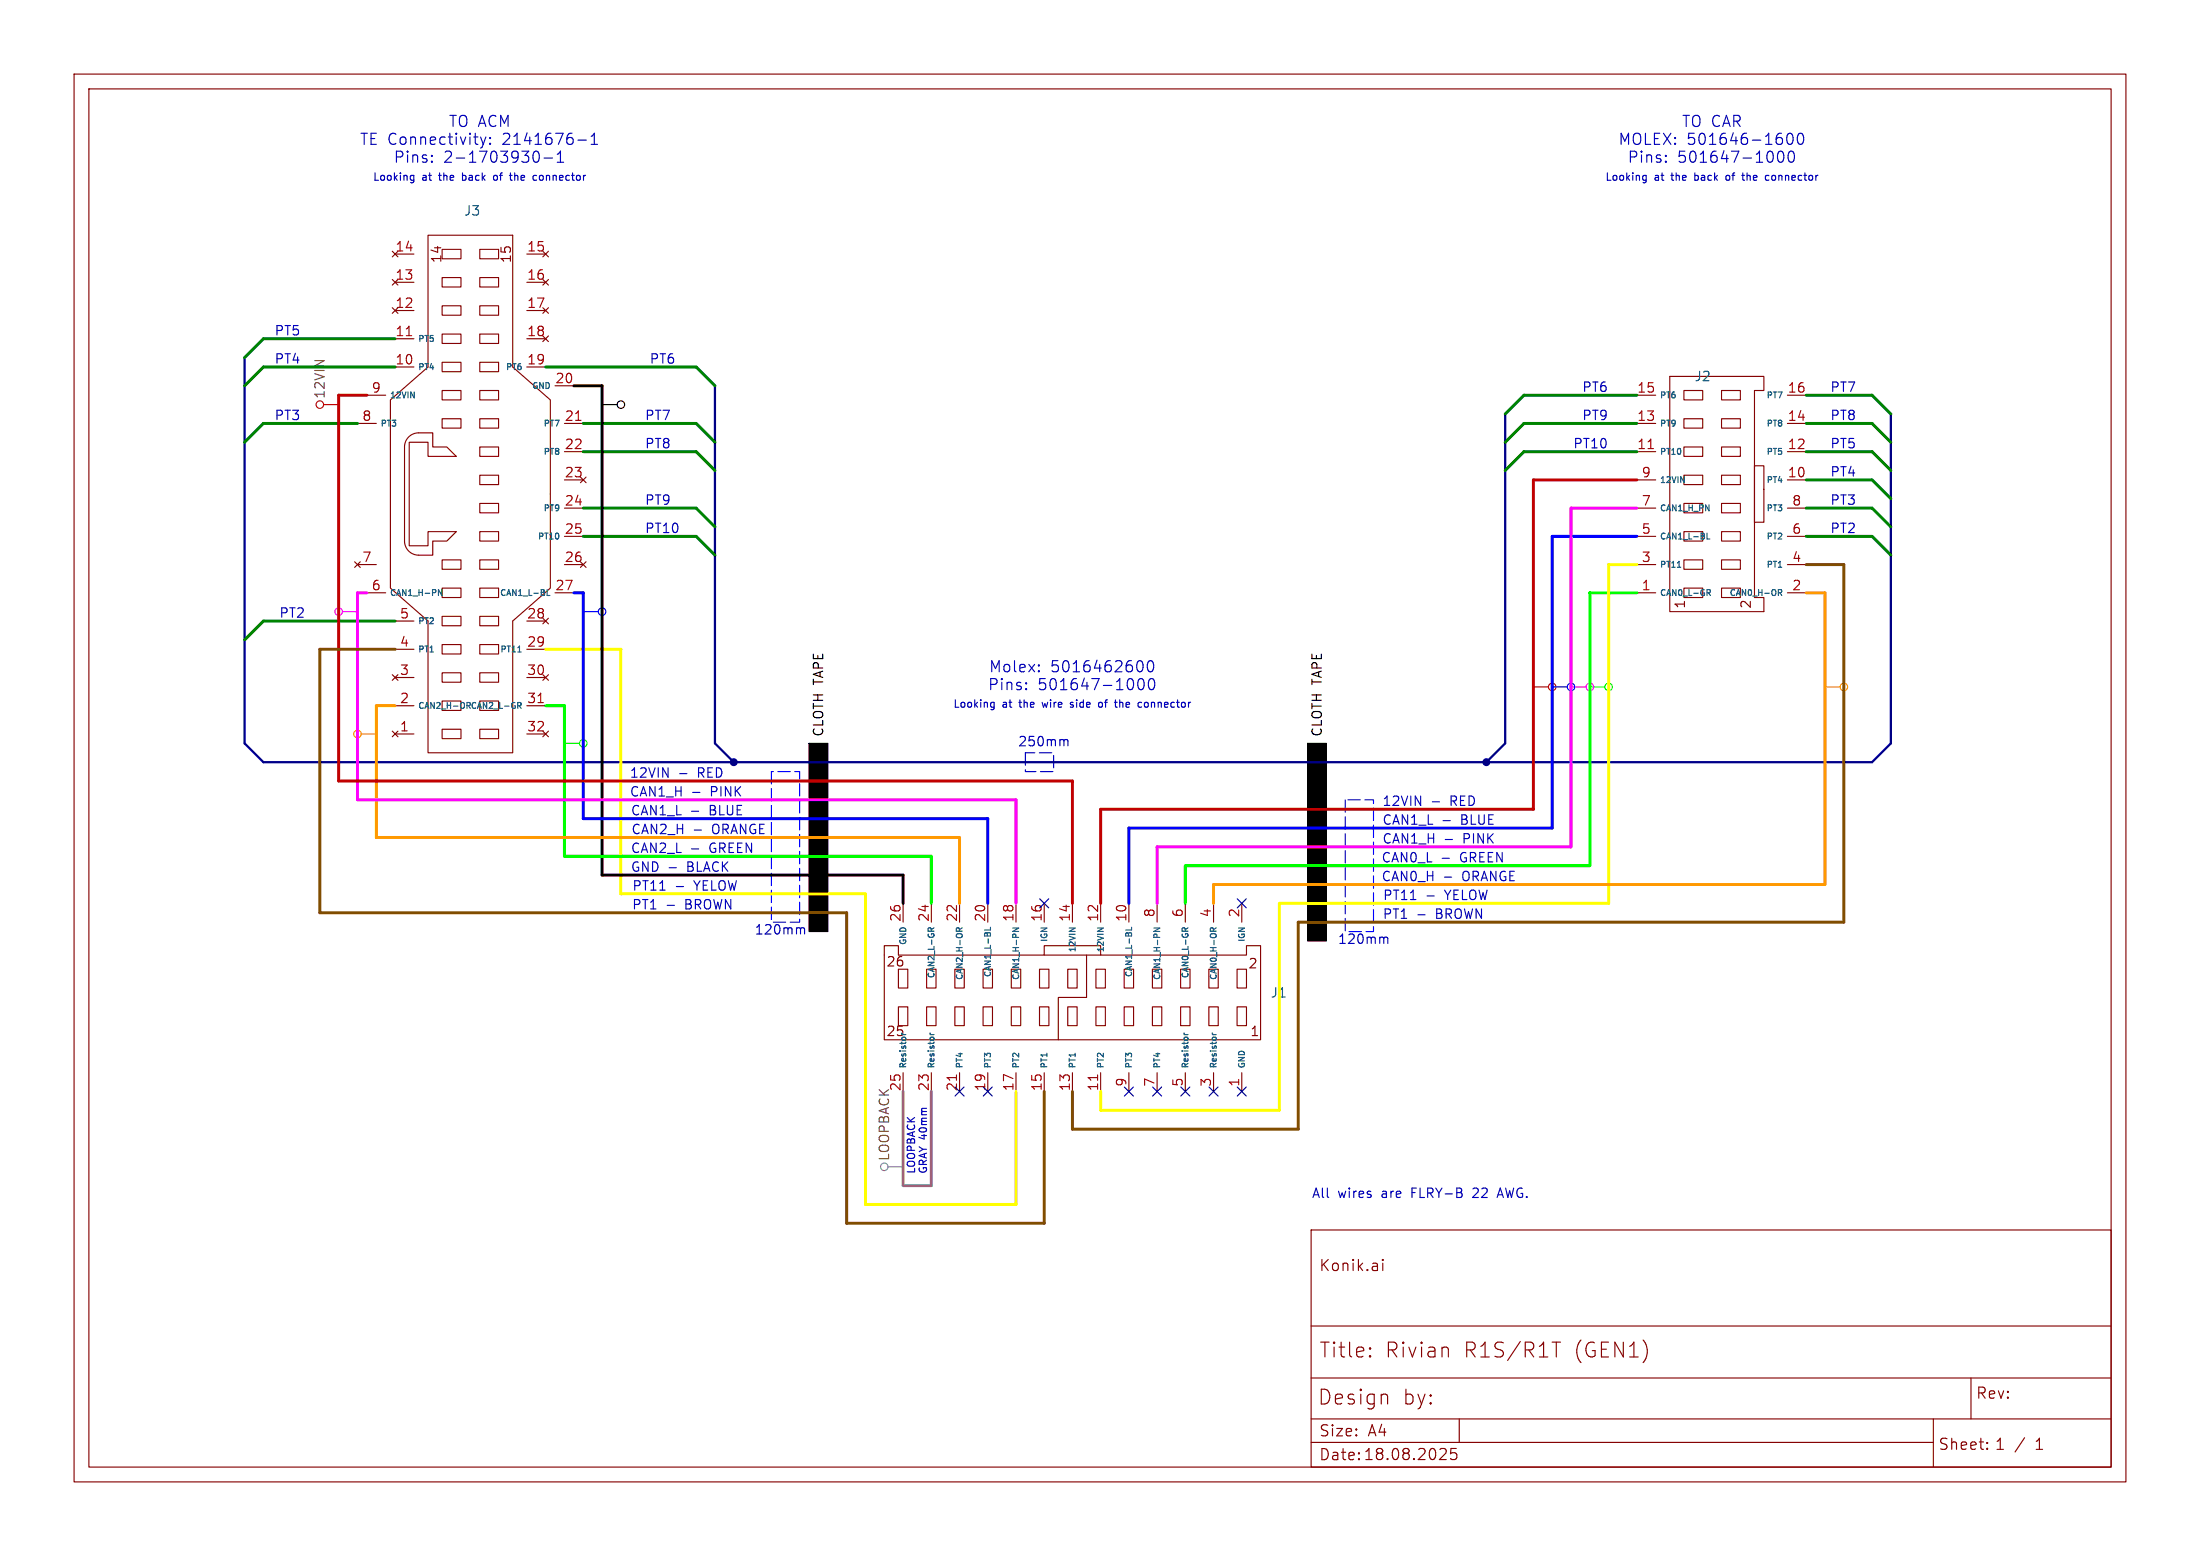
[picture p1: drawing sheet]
<svg xmlns="http://www.w3.org/2000/svg" width="297mm" height="210mm" viewBox="0 0 297 210" stroke-linecap="round" stroke-linejoin="round" font-family="sans-serif">
<g fill="none" stroke="#840000" stroke-width=".15">
<path d="M10 10h277v190h-277zM12 12h273v186h-273zM53 33.9l.7 .8M53.3 34.3h2.6M53.3 38.1h2.6M53.7 33.9l-.7 .8M57.8 31.8h11.4v17.7l5.1 4.5v25.4l-5.1 4.4v17.8h-11.4v-17.8l-5.1-4.4v-25.4l5.1-4.5zM59.7 33.7h2.5v1.2h-2.5zM59.7 37.5h2.5v1.2h-2.5zM64.8 33.7h2.5v1.2h-2.5zM64.8 37.5h2.5v1.2h-2.5zM71.1 34.3h2.6"/>
<path d="M71.1 38.1h2.6M73.3 33.9l.7 .8M73.3 37.7l.7 .8M74 33.9l-.7 .8M74 37.7l-.7 .8M48.3 57.2h2.5M49.5 53.3h2.6M53 41.5l.7 .8M53.3 41.9h2.6M53.3 45.7h2.6M53.3 49.5h2.6M53.7 41.5l-.7 .8"/>
<path d="M55.2 59a1.9 1.9 0 0 1 1.3-.6h1.9v1.9h1.9l1.3 1.3h-3.8v-1.9h-2.6v14h2.6v-1.9h3.8l-1.3 1.2h-1.9v1.9h-1.9a1.91 1.91 0 0 1-1.9-1.9v-12.7a1.9 1.9 0 0 1 .6-1.3zM59.7 41.3h2.5v1.2h-2.5zM59.7 45.1h2.5v1.3h-2.5zM59.7 48.9h2.5v1.3h-2.5zM59.7 52.7h2.5v1.3h-2.5zM59.7 56.5h2.5v1.3h-2.5zM64.8 41.3h2.5v1.2h-2.5zM64.8 45.1h2.5v1.3h-2.5zM64.8 48.9h2.5v1.3h-2.5zM64.8 52.7h2.5v1.3h-2.5zM64.8 56.5h2.5v1.3h-2.5zM71.1 41.9h2.6"/>
<path d="M71.1 45.7h2.6M71.1 49.5h2.6M73.3 41.5l.7 .8M73.3 45.3l.7 .8M74 41.5l-.7 .8M74 45.3l-.7 .8M74.9 52.1h2.6M76.2 57.2h2.5M221 57.2h2.5M221 53.3h2.5M225.4 50.8h12.7v1.9h-1.2v27.9h1.2v2h-12.7zM227.3 52.7h2.6v1.3h-2.6z"/>
<path d="M227.3 56.5h2.6v1.3h-2.6zM232.4 52.7h2.5v1.3h-2.5zM232.4 56.5h2.5v1.3h-2.5zM241.3 57.2h2.5M241.3 53.3h2.5M47.9 75.8l.7 .8M48.3 76.2h2.5M48.6 75.8l-.7 .8M59.7 75.6h2.5v1.2h-2.5zM59.7 79.4h2.5v1.2h-2.5zM64.8 60.3h2.5v1.3h-2.5zM64.8 64.1h2.5v1.3h-2.5z"/>
<path d="M64.8 67.9h2.5v1.3h-2.5zM64.8 71.8h2.5v1.2h-2.5zM64.8 75.6h2.5v1.2h-2.5zM64.8 79.4h2.5v1.2h-2.5zM76.2 76.2h2.5M76.2 61h2.5M76.2 64.8h2.5M76.2 68.6h2.5M76.2 72.4h2.5M78.4 75.8l.7 .8M78.4 64.4l.7 .8M79.1 64.4l-.7 .8"/>
<path d="M79.1 75.8l-.7 .8M221 76.2h2.5M221 61h2.5M221 64.8h2.5M221 68.6h2.5M221 72.4h2.5M227.3 60.3h2.6v1.3h-2.6zM227.3 64.1h2.6v1.3h-2.6zM227.3 67.9h2.6v1.3h-2.6zM227.3 71.8h2.6v1.2h-2.6zM227.3 75.6h2.6v1.2h-2.6zM227.3 79.4h2.6v1.2h-2.6z"/>
<path d="M232.4 60.3h2.5v1.3h-2.5zM232.4 64.1h2.5v1.3h-2.5zM232.4 67.9h2.5v1.3h-2.5zM232.4 71.8h2.5v1.2h-2.5zM232.4 75.6h2.5v1.2h-2.5zM232.4 79.4h2.5v1.2h-2.5zM236.9 62.9h1.2v7.6h-1.2zM241.3 76.2h2.5M241.3 61h2.5M241.3 64.8h2.5M241.3 68.6h2.5M241.3 72.4h2.5"/>
<path d="M49.5 80h2.6M53 91.1l.7 .7M53 98.7l.7 .7M53.3 83.8h2.6M53.3 87.6h2.6M53.3 91.4h2.6M53.3 95.3h2.6M53.3 99.1h2.6M53.7 91.1l-.7 .7M53.7 98.7l-.7 .7M59.7 83.2h2.5v1.3h-2.5zM59.7 87h2.5v1.3h-2.5z"/>
<path d="M59.7 90.8h2.5v1.3h-2.5zM59.7 94.6h2.5v1.3h-2.5zM59.7 98.4h2.5v1.3h-2.5zM64.8 83.2h2.5v1.3h-2.5zM64.8 87h2.5v1.3h-2.5zM64.8 90.8h2.5v1.3h-2.5zM64.8 94.6h2.5v1.3h-2.5zM64.8 98.4h2.5v1.3h-2.5zM71.1 83.8h2.6M71.1 87.6h2.6M71.1 91.4h2.6M71.1 95.3h2.6"/>
<path d="M71.1 99.1h2.6M73.3 83.4l.7 .8M73.3 91.1l.7 .7M73.3 98.7l.7 .7M74 83.4l-.7 .8M74 91.1l-.7 .7M74 98.7l-.7 .7M74.9 80h2.6M221 80h2.5M227.4 81.2v.7M241.3 80h2.5M119.4 127.6h1.9v1.3h19.7v-1.3h7.6v1.3h19.7v-1.3h1.9v12.7h-50.8z"/>
<path d="M121.3 130.8h1.3v2.6h-1.3zM121.3 135.9h1.3v2.5h-1.3zM121.9 121.9v2.6M125.1 130.8h1.3v2.6h-1.3zM125.1 135.9h1.3v2.5h-1.3zM125.7 121.9v2.6M128.9 130.8h1.3v2.6h-1.3zM128.9 135.9h1.3v2.5h-1.3zM129.5 121.9v2.6M132.7 130.8h1.3v2.6h-1.3zM132.7 135.9h1.3v2.5h-1.3zM133.3 121.9v2.6"/>
<path d="M136.5 130.8h1.3v2.6h-1.3zM136.5 135.9h1.3v2.5h-1.3zM137.2 121.9v2.6M140.3 130.8h1.3v2.6h-1.3zM140.3 135.9h1.3v2.5h-1.3zM141 128.9h7.6M141 121.9v2.6M144.1 130.8h1.3v2.6h-1.3zM144.1 135.9h1.3v2.5h-1.3zM144.8 121.9v2.6M146.7 128.9v5.7h-3.8v5.7M148 130.8h1.2v2.6h-1.2z"/>
<path d="M148 135.9h1.2v2.5h-1.2zM148.6 121.9v2.6M151.8 130.8h1.2v2.6h-1.2zM151.8 135.9h1.2v2.5h-1.2zM152.4 121.9v2.6M155.6 130.8h1.2v2.6h-1.2zM155.6 135.9h1.2v2.5h-1.2zM156.2 121.9v2.6M159.4 130.8h1.3v2.6h-1.3zM159.4 135.9h1.3v2.5h-1.3zM160 121.9v2.6M163.2 130.8h1.3v2.6h-1.3z"/>
<path d="M163.2 135.9h1.3v2.5h-1.3zM163.8 121.9v2.6M167 130.8h1.3v2.6h-1.3zM167 135.9h1.3v2.5h-1.3zM167.6 121.9v2.6M121.9 144.8v2.5M125.7 144.8v2.5M129.5 144.8v2.5M133.3 144.8v2.5M137.2 144.8v2.5M141 144.8v2.5M144.8 144.8v2.5"/>
<path d="M148.6 144.8v2.5M152.4 144.8v2.5M156.2 144.8v2.5M160 144.8v2.5M163.8 144.8v2.5M167.6 144.8v2.5M177 179h108M177 166h108v32h-108zM186.7 170v.1M186.7 170.5v1M186.7 170l-.1 .1h.1M177 191.5h108"/>
<path d="M177 186h108M177 194.7h84M185 183h.1l-.1 .1M185 183h-.1l.1 .1M185 181.9v.2M185 183v.1M185 181.9l.1 .1-.1 .1M185 181.9l-.1 .1 .1 .1M187.2 188.3l.1 .1v1.1M195 195.5l.1 .1a.41 .41 0 0 1 .1 .5l-.9 .9h.9M195.4 181.9l.1 .2v1M196.6 195.5h-.7l-.1 .7 .2-.1h.5l.2 .3-.1 .5-.2 .1h-.4l-.2-.1"/>
<path d="M197 191.5v3.2M209.5 181.1h1.2M210.1 181.1v2M261 191.5v6.5M266.1 186v5.5M268.3 195.5v.1M268.3 195.5h-.1l.1 .1M268.3 194.7v.1M268.3 194.7l-.1 .1h.1M273.3 194l-1.3 2"/>
</g>
<path d="M109.2 100.3h2.6v25.4h-2.6zM176.5 100.3h2.6v26.7h-2.6z" fill="#000"/>
<g fill="none" stroke="#006464" stroke-width=".15">
<path d="M59.2 79.6l.4 .8v-.8M73.9 79.6v.8h.3M226.5 76.6h.4M230.5 72v.8h.3M230.5 79.6h.3l.1 .1-.1 .3h-.3M230.6 80l.3 .4M240.1 76.6h.4M240.1 79.6h.3l.1 .1v.3h-.4M240.3 80l.2 .4M69.9 88h.5M69.9 94.8h.3l.2 .2-.1 .2h-.4M70.1 95.2l.3 .4"/>
<path d="M121.7 139.6h.6M125.3 125.7v-.3l.1-.2 .3 .1v.4M125.6 139.6h.5M125.6 139.4l.1 .2M126.1 125.2l-.4 .3M129.1 125.7v-.3l.2-.2 .2 .1v.4M129.9 125.2l-.4 .3M133.7 125.1v.4h-.8M136.7 125.3h.8l-.8 .4h.8M144.3 125.3h.8l-.8 .4M148.2 125.3h.8l-.8 .4M152.8 125.1v.4h-.8"/>
<path d="M155.8 125.3h.8l-.8 .4h.8M159.6 125.7v-.3l.1-.2 .3 .1v.4M159.8 139.6h.6M159.8 139.4l.2 .2M160.4 125.2l-.4 .3M163.4 125.7v-.3l.1-.2 .3 .1v.4M163.7 139.6h.5M163.7 139.4l.1 .2M164.2 125.2l-.4 .3"/>
</g>
<path d="M54.9 45.3h.7M77.7 56.7h.7M222.5 60.5h.7M72.6 94.8h.8M129.1 145.1v.7M148.2 145.1v.7" fill="none" stroke="#a90000" stroke-width=".15"/>
<g fill="none" stroke="#00f" stroke-width=".15">
<path d="M78.7 82.6h2.1M209.5 92.7h2.1"/>
<circle cx="81.3" cy="82.6" r=".51"/>
<circle cx="212.1" cy="92.7" r=".51"/>
</g>
<g fill="none" stroke="#f90" stroke-width=".15">
<path d="M48.8 99.1h2M246.4 92.7h2"/>
<circle cx="48.3" cy="99.1" r=".51"/>
<circle cx="248.9" cy="92.7" r=".51"/>
</g>
<g fill="none" stroke="#848484" stroke-width=".15">
<path d="M119.9 157.5h2"/>
<circle cx="119.4" cy="157.5" r=".51"/>
</g>
<g fill="none" stroke="#c20000" stroke-width=".15">
<path d="M43.7 54.6h2M207 92.7h2"/>
<circle cx="43.2" cy="54.6" r=".51"/>
<circle cx="209.6" cy="92.7" r=".51"/>
</g>
<g fill="none" stroke="#0f0" stroke-width=".15">
<path d="M214.6 92.7h2.1M76.2 100.3h2"/>
<circle cx="217.2" cy="92.7" r=".51"/>
<circle cx="78.7" cy="100.3" r=".51"/>
</g>
<g fill="none" stroke="#f0f" stroke-width=".15">
<path d="M46.2 82.6h2.1M212.1 92.7h2"/>
<circle cx="45.7" cy="82.6" r=".51"/>
<circle cx="214.6" cy="92.7" r=".51"/>
</g>
<g fill="none" stroke="#000" stroke-width=".15">
<path d="M81.3 54.6h2M109.2 100.3h2.6v25.4h-2.6zM176.5 100.3h2.6v26.7h-2.6z"/>
<circle cx="83.8" cy="54.6" r=".51"/>
</g>
<path d="M104.1 104.1v20.4h3.8v-20.4h-3.8M181.6 108v17.7h3.8v-17.7h-3.8" fill="none" stroke="#00f" stroke-width=".15" stroke-dasharray="1.7 .6"/>
<path d="M138.4 101.6v2.5h3.8v-2.5h-3.8" fill="none" stroke="#0000c2" stroke-width=".15" stroke-dasharray="1.7 .6"/>
<g fill="none" stroke="#0000c2" stroke-width=".15">
<path d="M64.9 18.5l.3 1M65.2 19.5l-.1 .3-.2 .2M65.6 18.5l-.4 1M66.2 19.3v.1v.1M66.2 19.3l-.1 .1 .1 .1M66.2 18.6v.1M66.2 19.3v.2M66.2 18.6h-.1l.1 .1M78 18.9h1.2M79.8 19.5h.9M79.8 18.4l.4-.4v1.5M241.4 18.1a.36 .36 0 0 1 .3-.1 .36 .36 0 0 1 .3 .3 .77 .77 0 0 1-.4 1.2 .91 .91 0 0 1-.2-1.4z"/>
<path d="M242.8 18.1a.36 .36 0 0 1 .4-.1 .36 .36 0 0 1 .2 .3 .77 .77 0 0 1-.4 1.2 .91 .91 0 0 1-.2-1.4zM55.5 24.3h.4M55.5 23.7h.4M55.9 23.7v.8l-.1 .1-.3 .1M58.3 21.8h.1l-.1 .1M58.3 21.8h-.1l.1 .1M58.3 21v.1M58.3 21.8v.1M58.3 21h.1l-.1 .1M58.3 21h-.1l.1 .1M67 23.7h-.3l-.1 .2 .1 .3 .3 .1M68.8 23.7h.4"/>
<path d="M69 24.3h.2M72.1 20.5l-.1 .2M72.2 23.7h.2M72.4 24.3h-.2M72.7 20.5a1.02 1.02 0 0 1-.3 1.4l-.2-.1-.2-.2M73.4 21.3h1.2M75.2 21.9h.9M75.2 20.8l.5-.4v1.5M221.9 24.3h.3M221.9 23.7h.3M222.2 23.7v.8l-.1 .1-.2 .1M224.9 21.8h.1l-.1 .1"/>
<path d="M224.9 21.8h-.1l.1 .1M224.9 21v.1M224.9 21.8v.1M224.9 21h.1l-.1 .1M224.9 21h-.1l.1 .1M233.3 23.7h-.2l-.1 .2v.3l.3 .1M235.1 23.7h.4M235.3 24.3h.2M238.5 23.7h.3M238.8 24.3h-.3M240.1 20.5a1.02 1.02 0 0 0 .2 1.4h.2a.91 .91 0 0 0 .2-1.4M241.5 20.5a.36 .36 0 0 1 .4-.1 .36 .36 0 0 1 .3 .3 .77 .77 0 0 1-.5 1.2 .91 .91 0 0 1-.2-1.4z"/>
<path d="M133.8 95.4h.4M133.8 94.8h.4M134.2 94.8v.8l-.1 .1-.2 .1M138.5 92.9l.1 .1-.1 .1M138.5 92.9v.1v.1M138.5 92.2v.1M138.5 92.9v.2M138.5 92.2h.1l-.1 .1M140.2 90.5l.1 .1-.1 .1M140.2 90.5v.1v.1M140.2 89.7v.2M140.2 90.5v.2"/>
<path d="M140.2 89.7l.1 .1-.1 .1M140.2 89.7v.1v.1M140.7 94.8l.2 .7M143.7 99.9h.4l.1 .8M144.5 95.4l.3 .1M144.8 94.8l-.3 .1v.2h.3M148.4 94.9l.1-.1 .3 .1v.4l-.1 .1-.2 .1-.1-.1zM151.2 94.5v1M151.3 94.8l-.1 .1M154 91.6h.1a.94 .94 0 0 1 0 1.5h-.1a.91 .91 0 0 1-.3-1.4M154 89.2a.94 .94 0 0 1 0 1.5M154.8 94.8h-.2l-.1 .2v.4l.3 .1"/>
<path d="M155 89.3a.36 .36 0 0 1 .4-.1 .36 .36 0 0 1 .3 .3 .77 .77 0 0 1-.5 1.2 .91 .91 0 0 1-.2-1.4zM155.2 91.7a.36 .36 0 0 1 .3-.1 .36 .36 0 0 1 .3 .3 .77 .77 0 0 1-.4 1.2 .91 .91 0 0 1-.2-1.4zM90.3 117.1h1M91.3 119.7h1M91.8 104.4h.9M93.4 109.5h.9M93.4 114.6h.9M93.5 107h1M93.7 112h1M193.4 108.2h.9M194.7 115.8h1M194.8 110.8h1"/>
<path d="M195 118.4h1M195.1 113.3h1M89.1 120.1h.7M90.1 122.2h.9M108.1 125.3h.5v.8M186.9 126.5h.4l.1 .8M190.4 121.4h.7M191.4 123.5h1M192.7 120.9h.9M202.2 161.3h.6M202.5 160.3l-.4 1.3"/>
</g>
<path d="M33 48.3v52l2.6 2.6h217.1l2.6-2.6v-44.4M96.5 52.1v48.2l2.6 2.6M203.2 55.9v44.4l-2.5 2.6" fill="none" stroke="#000084" stroke-width=".3"/>
<path d="M49.5 53.3h-3.8v52.1h99.1v16.5M221 64.8h-14v44.4h-58.4v12.7" fill="none" stroke="#c20000" stroke-width=".4"/>
<path d="M221 76.2h-3.8v45.7h-44.5v28h-24.1v-2.6M73.7 87.6h10.1v33.1h33v41.9h20.4v-15.3" fill="none" stroke="#ff0" stroke-width=".4"/>
<g fill="none" stroke="#008400" stroke-width=".4">
<path d="M48.3 57.2h-12.7l-2.6 2.5M53.3 49.5h-17.7l-2.6 2.6M53.3 45.7h-17.7l-2.6 2.6M73.7 49.5h20.3l2.5 2.6M78.7 57.2h15.3l2.5 2.5M221 57.2h-15.3l-2.5 2.5M221 53.3h-15.3l-2.5 2.6M243.8 57.2h8.9l2.6 2.5M243.8 53.3h8.9l2.6 2.6M78.7 61h15.3l2.5 2.5M78.7 72.4h15.3l2.5 2.5M78.7 68.6h15.3l2.5 2.5"/>
<path d="M221 61h-15.3l-2.5 2.5M243.8 61h8.9l2.6 2.5M243.8 72.4h8.9l2.6 2.5M243.8 64.8h8.9l2.6 2.5M243.8 68.6h8.9l2.6 2.5M53.3 83.8h-17.7l-2.6 2.6"/>
</g>
<path d="M77.5 52.1h3.8v66h40.6v3.8" fill="none" stroke="#000" stroke-width=".4"/>
<path d="M221 68.6h-8.9v45.7h-55.9v7.6M49.5 80h-1.2v28h88.9v13.9" fill="none" stroke="#f0f" stroke-width=".4"/>
<path d="M73.7 95.3h2.5v20.3h49.5v6.3M221 80h-6.4v36.8h-54.6v5.1" fill="none" stroke="#0f0" stroke-width=".4"/>
<path d="M221 72.4h-11.5v39.4h-57.1v10.1M77.5 80h1.2v30.5h54.6v11.4" fill="none" stroke="#00f" stroke-width=".4"/>
<path d="M243.8 76.2h5.1v48.3h-73.6v27.9h-30.5v-5.1M53.3 87.6h-10.1v35.6h71.1v41.9h26.7v-17.8" fill="none" stroke="#804d00" stroke-width=".4"/>
<path d="M53.3 95.3h-2.5v17.7h78.7v8.9M243.8 80h2.6v39.4h-82.6v2.5" fill="none" stroke="#f90" stroke-width=".4"/>
<path d="M121.9 147.3v12.7h3.8v-12.7" fill="none" stroke="#848484" stroke-width=".4"/>
<g fill="none" stroke="#000084" stroke-width=".15">
<path d="M140.4 121.3l1.2 1.2M141.6 121.3l-1.2 1.2M167 121.3l1.2 1.2M168.2 121.3l-1.2 1.2M128.9 146.7l1.2 1.2M130.1 146.7l-1.2 1.2M132.7 146.7l1.3 1.2M134 146.7l-1.3 1.2M151.8 146.7l1.2 1.2M153 146.7l-1.2 1.2M155.6 146.7l1.2 1.2M156.8 146.7l-1.2 1.2"/>
<path d="M159.4 146.7l1.2 1.2M160.6 146.7l-1.2 1.2M163.2 146.7l1.2 1.2M164.4 146.7l-1.2 1.2M167 146.7l1.2 1.2M168.2 146.7l-1.2 1.2"/>
</g>
<g fill="#000084" stroke="#000084" stroke-width=".15">
<circle cx="200.7" cy="102.9" r=".46"/>
<circle cx="99.1" cy="102.9" r=".46"/>
</g>
<g font-size="2.8" fill="#840000">
<text x="178" y="183.5">Title:</text>
<text x="186.9" y="183.5">Rivian</text>
<text x="197.5" y="183.5">R1S/R1T</text>
<text x="212.5" y="183.5">(GEN1)</text>
<text x="177.8" y="189.8">Design</text>
<text x="189.3" y="189.8">by:</text>
</g>
<g font-size="2.1" fill="#0000c2">
<text x="60.5" y="17.4">TO ACM</text>
<text x="227" y="17.4">TO CAR</text>
<text x="48.5" y="19.8">TE Connectivity:</text>
<text x="53.1" y="22.2">Pins:</text>
<text x="59.9" y="22.2">2-1703930-1</text>
<text x="67.9" y="19.8">2141676-1</text>
<text x="218.4" y="19.8">MOLEX: 501646-1600</text>
<text x="219.7" y="22.2">Pins:</text>
<text x="226.5" y="22.2">501647-1000</text>
<text x="133.3" y="93.4">Pins:</text>
<text x="133.5" y="91">Molex:</text>
<text x="140.1" y="93.4">501647-1000</text>
<text x="141.8" y="91">5016462600</text>
</g>
<g font-size="2.1" fill="#840000">
<text x="178" y="171.8">Konik.ai</text>
<text x="266.7" y="189">Rev:</text>
<text x="178" y="197.3">Date: 18.08.2025</text>
<text x="178" y="194.1">Size:</text>
<text x="184.7" y="194.1">A4</text>
<text x="261.6" y="195.9">Sheet:</text>
<text x="269.2" y="195.9">1</text>
<text x="274.8" y="195.9">1</text>
</g>
<g font-size="1.8" fill="#006464">
<text x="62.6" y="29.3">J3</text>
<text x="228.7" y="51.7">J2</text>
<text x="171.5" y="134.8">J1</text>
<text x="119.6" y="140.1">25</text>
</g>
<g font-size="1.8" fill="#a90000">
<text x="53.3" y="34">14</text>
<text x="71.1" y="34">15</text>
<text x="53.3" y="37.8">13</text>
<text x="53.3" y="41.7">12</text>
<text x="71.1" y="37.8">16</text>
<text x="71.1" y="41.7">17</text>
<text x="53.3" y="45.5">11</text>
<text x="71.1" y="45.5">18</text>
<text x="50.1" y="53.1">9</text>
<text x="53.3" y="49.3">10</text>
<text x="71.1" y="49.3">19</text>
<text x="74.9" y="51.8">20</text>
<text x="220.9" y="53.1">15</text>
<text x="241.3" y="53.1">16</text>
<text x="48.8" y="56.9">8</text>
<text x="76.2" y="56.9">21</text>
<text x="220.9" y="56.9">13</text>
<text x="241.3" y="56.9">14</text>
<text x="76.2" y="60.7">22</text>
<text x="76.2" y="64.5">23</text>
<text x="220.9" y="60.7">11</text>
<text x="221.5" y="64.5">9</text>
<text x="241.3" y="60.7">12</text>
<text x="241.3" y="64.5">10</text>
<text x="76.2" y="68.3">24</text>
<text x="221.5" y="68.3">7</text>
<text x="241.9" y="68.3">8</text>
<text x="48.8" y="75.9">7</text>
<text x="76.2" y="72.1">25</text>
<text x="76.2" y="75.9">26</text>
<text x="221.5" y="72.1">5</text>
<text x="221.5" y="75.9">3</text>
<text x="241.9" y="72.1">6</text>
<text x="241.9" y="75.9">4</text>
<text x="50.1" y="79.8">6</text>
<text x="53.9" y="83.6">5</text>
<text x="71.1" y="83.6">28</text>
<text x="74.9" y="79.8">27</text>
<text x="221.5" y="79.8">1</text>
<text x="241.9" y="79.8">2</text>
<text x="53.9" y="87.4">4</text>
<text x="71.1" y="87.4">29</text>
<text x="53.9" y="91.2">3</text>
<text x="53.9" y="95">2</text>
<text x="71.1" y="91.2">30</text>
<text x="71.1" y="95">31</text>
<text x="53.9" y="98.8">1</text>
<text x="71.1" y="98.8">32</text>
<text x="121.7" y="124.5" transform="rotate(-90 121.7 124.5)">26</text>
<text x="125.5" y="124.5" transform="rotate(-90 125.5 124.5)">24</text>
<text x="129.3" y="124.5" transform="rotate(-90 129.3 124.5)">22</text>
<text x="133.1" y="124.5" transform="rotate(-90 133.1 124.5)">20</text>
<text x="136.9" y="124.5" transform="rotate(-90 136.9 124.5)">18</text>
<text x="140.7" y="124.5" transform="rotate(-90 140.7 124.5)">16</text>
<text x="144.5" y="124.5" transform="rotate(-90 144.5 124.5)">14</text>
<text x="148.3" y="124.5" transform="rotate(-90 148.3 124.5)">12</text>
<text x="152.1" y="124.5" transform="rotate(-90 152.1 124.5)">10</text>
<text x="156" y="123.9" transform="rotate(-90 156 123.9)">8</text>
<text x="159.8" y="123.9" transform="rotate(-90 159.8 123.9)">6</text>
<text x="163.6" y="123.9" transform="rotate(-90 163.6 123.9)">4</text>
<text x="167.4" y="123.9" transform="rotate(-90 167.4 123.9)">2</text>
<text x="121.7" y="147.4" transform="rotate(-90 121.7 147.4)">25</text>
<text x="125.5" y="147.4" transform="rotate(-90 125.5 147.4)">23</text>
<text x="129.3" y="147.4" transform="rotate(-90 129.3 147.4)">21</text>
<text x="133.1" y="147.4" transform="rotate(-90 133.1 147.4)">19</text>
<text x="136.9" y="147.4" transform="rotate(-90 136.9 147.4)">17</text>
<text x="140.7" y="147.4" transform="rotate(-90 140.7 147.4)">15</text>
<text x="144.5" y="147.4" transform="rotate(-90 144.5 147.4)">13</text>
<text x="148.3" y="147.4" transform="rotate(-90 148.3 147.4)">11</text>
<text x="152.1" y="146.8" transform="rotate(-90 152.1 146.8)">9</text>
<text x="156" y="146.8" transform="rotate(-90 156 146.8)">7</text>
<text x="159.8" y="146.8" transform="rotate(-90 159.8 146.8)">5</text>
<text x="163.6" y="146.8" transform="rotate(-90 163.6 146.8)">3</text>
<text x="167.4" y="146.8" transform="rotate(-90 167.4 146.8)">1</text>
</g>
<g font-size="1.8" fill="#840000">
<text x="59.8" y="35.6" transform="rotate(-90 59.8 35.6)">14</text>
<text x="69.2" y="35.6" transform="rotate(-90 69.2 35.6)">15</text>
<text x="227.7" y="82.8" transform="rotate(-90 227.7 82.8)">1</text>
<text x="236.6" y="82.2" transform="rotate(-90 236.6 82.2)">2</text>
<text x="119.6" y="130.7">26</text>
<text x="168.5" y="130.9">2</text>
<text x="168.7" y="140.1">1</text>
</g>
<g font-size="1.8" fill="#0000c2">
<text x="37" y="45.4">PT5</text>
<text x="37" y="49.2">PT4</text>
<text x="87.6" y="49.2">PT6</text>
<text x="213.5" y="53">PT6</text>
<text x="247" y="53">PT7</text>
<text x="37" y="56.8">PT3</text>
<text x="87" y="56.8">PT7</text>
<text x="213.5" y="56.8">PT9</text>
<text x="247" y="56.8">PT8</text>
<text x="87" y="60.6">PT8</text>
<text x="212.3" y="60.6">PT10</text>
<text x="247" y="60.6">PT5</text>
<text x="247" y="64.4">PT4</text>
<text x="87" y="68.2">PT9</text>
<text x="247" y="68.2">PT3</text>
<text x="87" y="72">PT10</text>
<text x="247" y="72">PT2</text>
<text x="37.6" y="83.5">PT2</text>
<text x="137.4" y="100.9">250mm</text>
<text x="84.9" y="107.6">CAN1_H</text>
<text x="84.9" y="105.1">12VIN</text>
<text x="94.3" y="105.1">RED</text>
<text x="96.1" y="107.6">PINK</text>
<text x="85.1" y="110.1">CAN1_L</text>
<text x="85.2" y="112.7">CAN2_H</text>
<text x="95.9" y="110.1">BLUE</text>
<text x="96.3" y="112.7">ORANGE</text>
<text x="186.5" y="114">CAN1_H</text>
<text x="186.5" y="111.4">CAN1_L</text>
<text x="186.5" y="108.9">12VIN</text>
<text x="195.9" y="108.9">RED</text>
<text x="197.4" y="111.4">BLUE</text>
<text x="197.7" y="114">PINK</text>
<text x="85.1" y="117.8">GND -</text>
<text x="85.1" y="115.2">CAN2_L</text>
<text x="92.9" y="117.8">BLACK</text>
<text x="95.9" y="115.2">GREEN</text>
<text x="186.4" y="116.5">CAN0_L</text>
<text x="186.4" y="119">CAN0_H</text>
<text x="197.2" y="116.5">GREEN</text>
<text x="197.5" y="119">ORANGE</text>
<text x="85.2" y="122.8">PT1</text>
<text x="85.3" y="120.3">PT11</text>
<text x="92.6" y="122.8">BROWN</text>
<text x="93.9" y="120.3">YELOW</text>
<text x="186.6" y="124.1">PT1</text>
<text x="186.6" y="121.6">PT11</text>
<text x="194" y="124.1">BROWN</text>
<text x="195.2" y="121.6">YELOW</text>
<text x="101.8" y="126.3">120mm</text>
<text x="180.5" y="127.6">120mm</text>
<text x="177" y="161.9">All</text>
<text x="180.6" y="161.9">wires</text>
<text x="186.6" y="161.9">are</text>
<text x="190.8" y="161.9">FLRY-B</text>
<text x="199.3" y="161.9">22</text>
<text x="202.9" y="161.9">AWG.</text>
</g>
<g font-size="1.8" fill="#484848">
<text x="44" y="53.9" transform="rotate(-90 44 53.9)">12VIN</text>
<text x="120.2" y="156.8" transform="rotate(-90 120.2 156.8)">LOOPBACK</text>
</g>
<g font-size="1.8">
<text x="111.4" y="99.5" transform="rotate(-90 111.4 99.5)">CLOTH TAPE</text>
<text x="178.7" y="99.5" transform="rotate(-90 178.7 99.5)">CLOTH TAPE</text>
</g>
<g font-size="1.4" fill="#0000c2">
<text x="50.3" y="24.6">Looking</text>
<text x="57" y="24.6">at</text>
<text x="59.5" y="24.6">the</text>
<text x="62.8" y="24.6">back</text>
<text x="67.3" y="24.6">of</text>
<text x="69.8" y="24.6">the</text>
<text x="73.2" y="24.6">connector</text>
<text x="216.6" y="24.6">Looking</text>
<text x="223.4" y="24.6">at</text>
<text x="225.9" y="24.6">the</text>
<text x="229.2" y="24.6">back</text>
<text x="233.7" y="24.6">of</text>
<text x="236.2" y="24.6">the</text>
<text x="239.6" y="24.6">connector</text>
<text x="128.6" y="95.7">Looking</text>
<text x="135.3" y="95.7">at</text>
<text x="137.8" y="95.7">the</text>
<text x="141.2" y="95.7">wire</text>
<text x="145.2" y="95.7">side</text>
<text x="149.3" y="95.7">of</text>
<text x="151.8" y="95.7">the</text>
<text x="155.1" y="95.7">connector</text>
<text x="123.7" y="158.5" transform="rotate(-90 123.7 158.5)">LOOPBACK</text>
<text x="125.4" y="158.5" transform="rotate(-90 125.4 158.5)">GRAY 40mm</text>
</g>
<g font-size="1.1" fill="#006464">
<text x="56.4" y="46.3">PT5</text>
<text x="52.6" y="54">12VIN</text>
<text x="56.4" y="50.2">PT4</text>
<text x="68.1" y="50.2">PT6</text>
<text x="71.7" y="52.7">GND</text>
<text x="224" y="54">PT6</text>
<text x="238.3" y="54">PT7</text>
<text x="51.3" y="57.8">PT3</text>
<text x="73.2" y="57.8">PT7</text>
<text x="224" y="57.8">PT9</text>
<text x="238.3" y="57.8">PT8</text>
<text x="73.2" y="61.6">PT8</text>
<text x="224" y="61.6">PT10</text>
<text x="224" y="65.4">12VIN</text>
<text x="238.3" y="61.6">PT5</text>
<text x="238.3" y="65.4">PT4</text>
<text x="73.2" y="69.2">PT9</text>
<text x="224" y="69.2">CAN1_H_PN</text>
<text x="238.3" y="69.2">PT3</text>
<text x="72.5" y="73">PT10</text>
<text x="224" y="73">CAN1_L-BL</text>
<text x="224" y="76.8">PT11</text>
<text x="238.3" y="73">PT2</text>
<text x="238.3" y="76.8">PT1</text>
<text x="52.6" y="80.6">CAN1_H-PN</text>
<text x="67.3" y="80.6">CAN1_L-BL</text>
<text x="224" y="80.6">CAN0_L-GR</text>
<text x="233.3" y="80.6">CAN0_H-OR</text>
<text x="56.4" y="84.4">PT2</text>
<text x="56.4" y="88.3">PT1</text>
<text x="67.4" y="88.3">PT11</text>
<text x="56.4" y="95.9">CAN2_H-OR CAN2_L-GR</text>
<text x="122.5" y="127.7" transform="rotate(-90 122.5 127.7)">GND</text>
<text x="141.6" y="127.3" transform="rotate(-90 141.6 127.3)">IGN</text>
<text x="145.4" y="128.7" transform="rotate(-90 145.4 128.7)">12VIN</text>
<text x="149.2" y="128.7" transform="rotate(-90 149.2 128.7)">12VIN</text>
<text x="168.3" y="127.3" transform="rotate(-90 168.3 127.3)">IGN</text>
<text x="126.4" y="132.2" transform="rotate(-90 126.4 132.2)">CAN2_L-GR</text>
<text x="130.2" y="132.4" transform="rotate(-90 130.2 132.4)">CAN2_H-OR</text>
<text x="134" y="132" transform="rotate(-90 134 132)">CAN1_L-BL</text>
<text x="137.8" y="132.4" transform="rotate(-90 137.8 132.4)">CAN1_H-PN</text>
<text x="153" y="132" transform="rotate(-90 153 132)">CAN1_L-BL</text>
<text x="156.8" y="132.4" transform="rotate(-90 156.8 132.4)">CAN1_H-PN</text>
<text x="160.6" y="132.2" transform="rotate(-90 160.6 132.2)">CAN0_L-GR</text>
<text x="164.5" y="132.4" transform="rotate(-90 164.5 132.4)">CAN0_H-OR</text>
<text x="122.5" y="144.3" transform="rotate(-90 122.5 144.3)">Resistor</text>
<text x="126.4" y="144.3" transform="rotate(-90 126.4 144.3)">Resistor</text>
<text x="130.2" y="144.3" transform="rotate(-90 130.2 144.3)">PT4</text>
<text x="134" y="144.3" transform="rotate(-90 134 144.3)">PT3</text>
<text x="137.8" y="144.3" transform="rotate(-90 137.8 144.3)">PT2</text>
<text x="141.6" y="144.3" transform="rotate(-90 141.6 144.3)">PT1</text>
<text x="145.4" y="144.3" transform="rotate(-90 145.4 144.3)">PT1</text>
<text x="149.2" y="144.3" transform="rotate(-90 149.2 144.3)">PT2</text>
<text x="153" y="144.3" transform="rotate(-90 153 144.3)">PT3</text>
<text x="156.8" y="144.3" transform="rotate(-90 156.8 144.3)">PT4</text>
<text x="160.6" y="144.3" transform="rotate(-90 160.6 144.3)">Resistor</text>
<text x="164.5" y="144.3" transform="rotate(-90 164.5 144.3)">Resistor</text>
<text x="168.3" y="144.3" transform="rotate(-90 168.3 144.3)">GND</text>
</g>
</svg>
